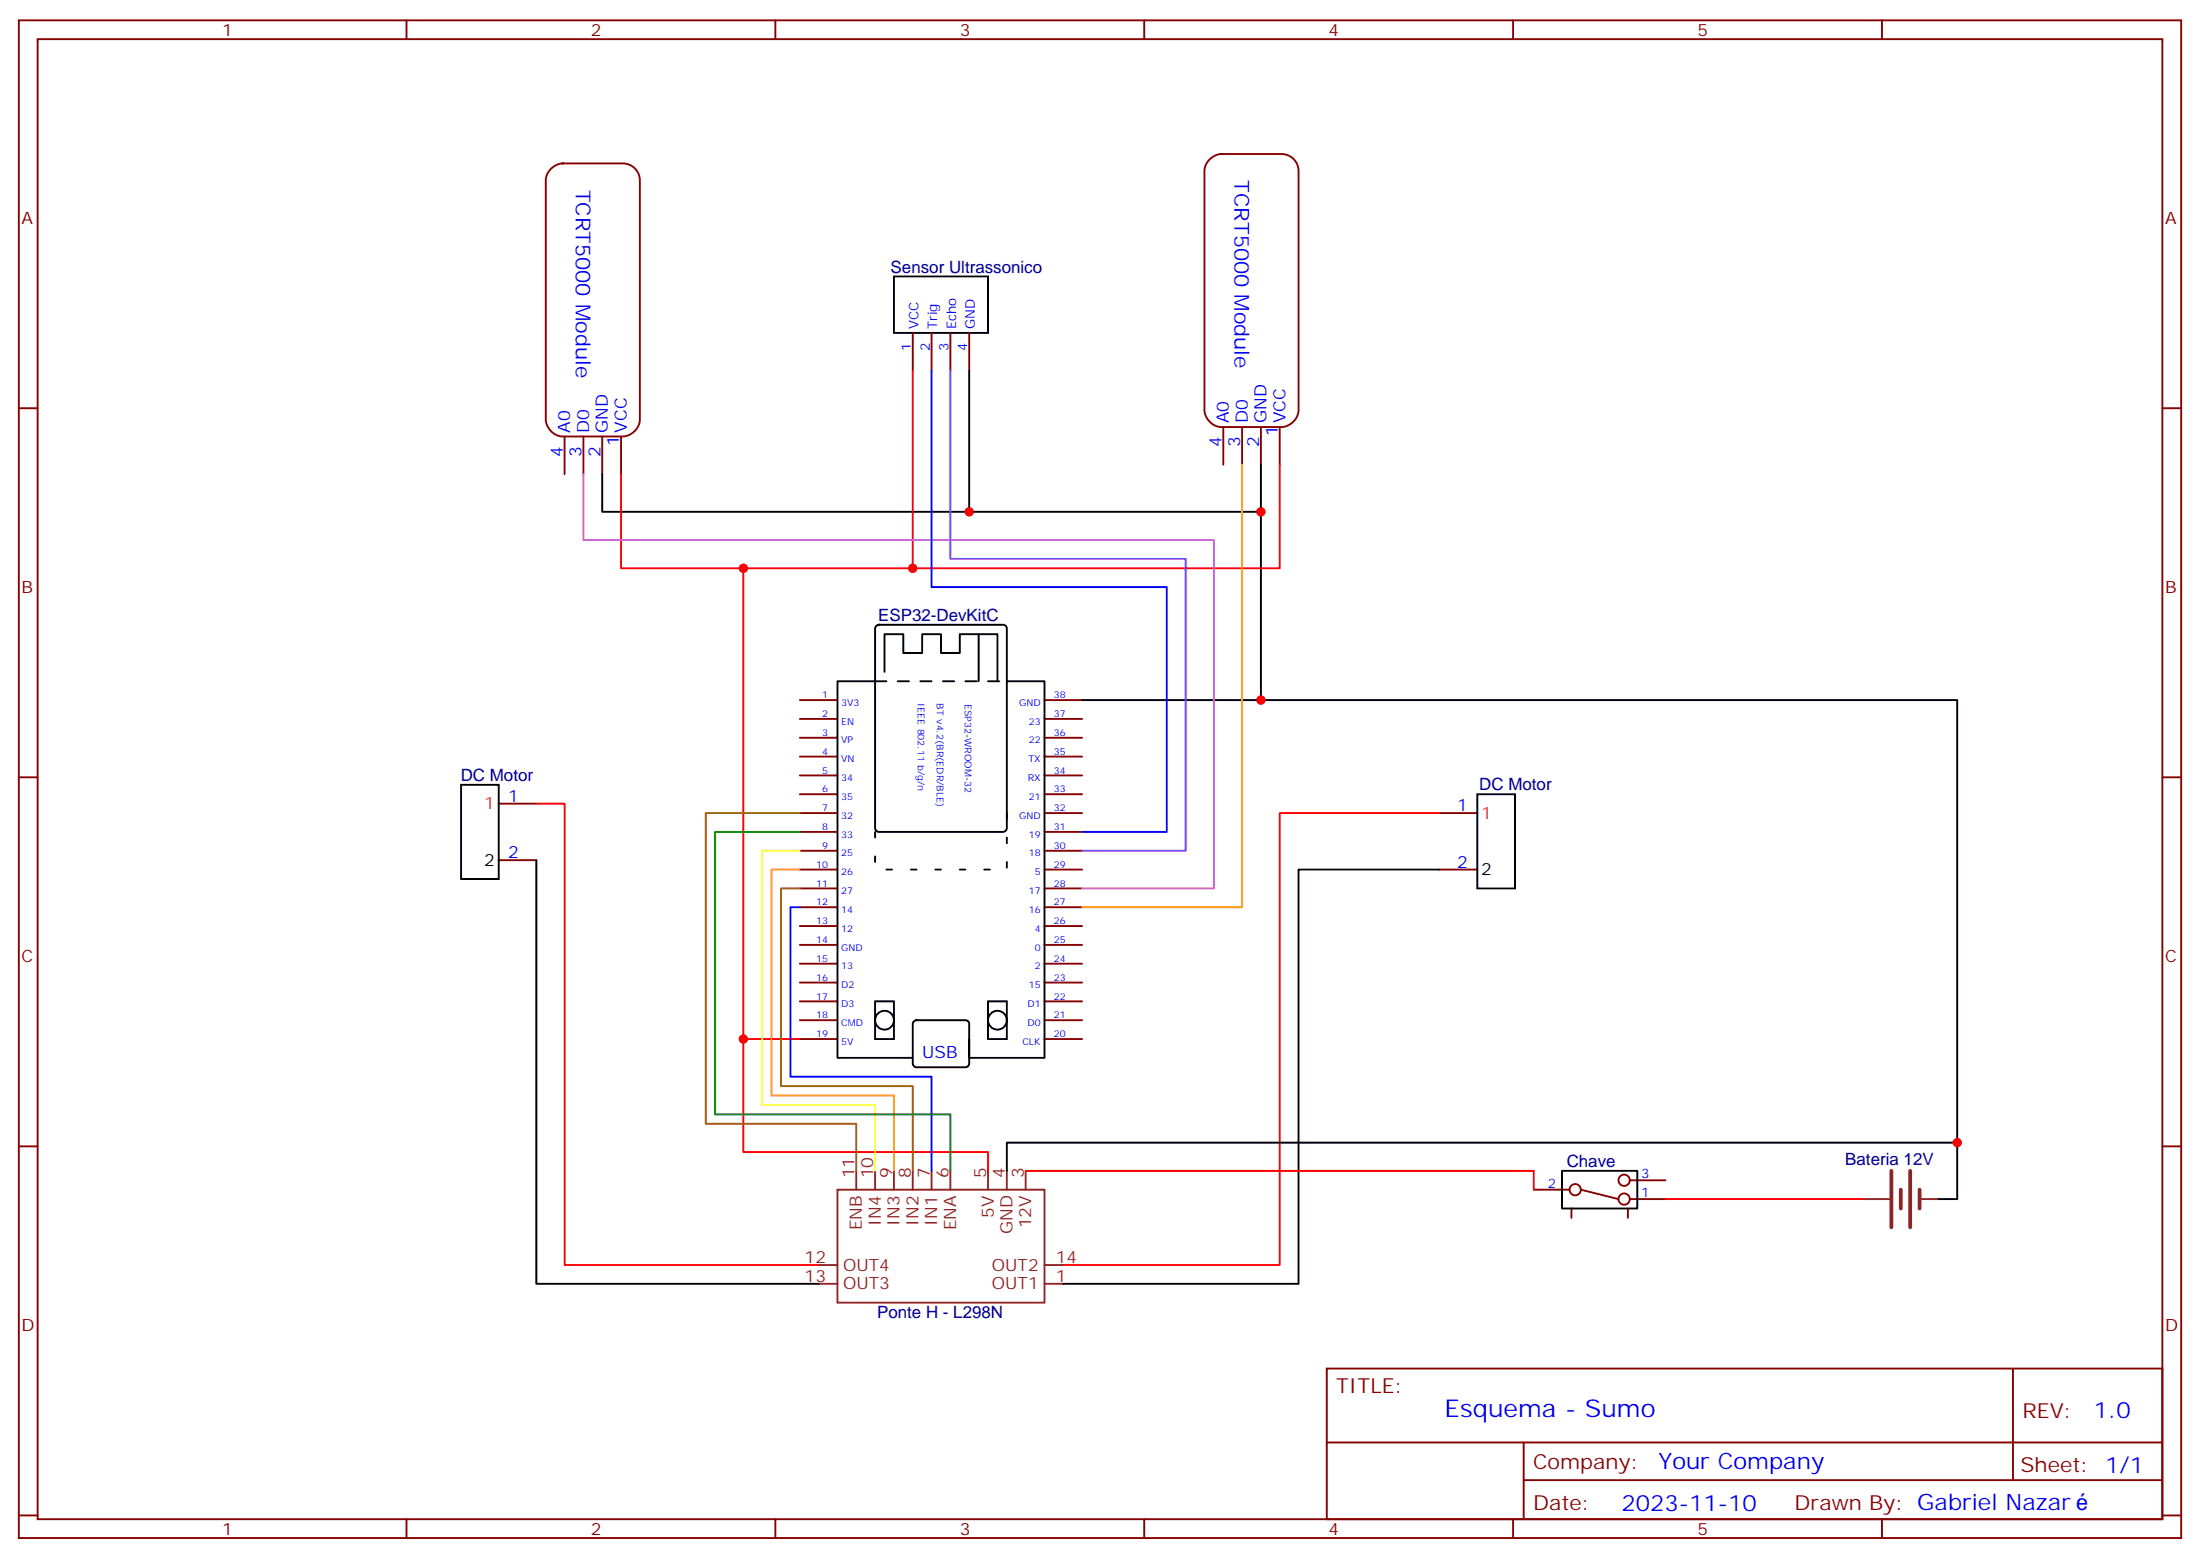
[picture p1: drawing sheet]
<svg xmlns="http://www.w3.org/2000/svg" width="412mm" height="292mm" viewBox="0 0 412 292" stroke-linecap="round" stroke-linejoin="round" font-family="sans-serif">
<g fill="none" stroke="#870000" stroke-width=".35">
<path d="M3.5 3.8h405.4v284.3h-405.4zM7.1 7.3h398.2v277.3h-398.2zM76.2 3.8v3.5M145.3 3.8v3.5M214.5 3.8v3.5M283.6 3.8v3.5M352.8 3.8v3.5M3.5 76.5h3.6M405.3 76.5h3.6M149.9 131.2h7.1M149.9 134.7h7.1M149.9 138.2h7.1"/>
<path d="M195.8 131.2h7M195.8 134.7h7M195.8 138.2h7M3.5 145.6h3.6M149.9 141.7h7.1M149.9 145.3h7.1M149.9 148.8h7.1M149.9 152.3h7.1M149.9 155.9h7.1M149.9 159.4h7.1M195.8 141.7h7M195.8 145.3h7"/>
<path d="M195.8 148.8h7M195.8 152.3h7M195.8 155.9h7M195.8 159.4h7M405.3 145.6h3.6M149.9 162.9h7.1M149.9 166.4h7.1M149.9 170h7.1M149.9 173.5h7.1M149.9 177h7.1M195.8 162.9h7M195.8 166.4h7"/>
<path d="M195.8 170h7M195.8 173.5h7M195.8 177h7M149.9 180.6h7.1M149.9 184.1h7.1M149.9 187.6h7.1M149.9 191.1h7.1M149.9 194.7h7.1M195.8 180.6h7M195.8 184.1h7M195.8 187.6h7M195.8 191.1h7"/>
<path d="M195.8 194.7h7M3.5 214.8h3.6M405.3 214.8h3.6M248.7 256.4h156.6v28.2h-156.6zM377.3 256.4v20.9M248.7 270.2h156.5M285.6 277.3h119.6M285.6 270.2v14.2M3.5 283.9h3.6M76.2 284.6v3.5M145.3 284.6v3.5M214.5 284.6v3.5"/>
<path d="M283.6 284.6v3.5M352.8 284.6v3.5M405.3 283.9h3.6"/>
</g>
<g fill="none" stroke="#000" stroke-width=".35">
<path d="M164.3 117.3l.4-.2h23.3a.71 .71 0 0 1 .7 .7v37.4a.76 .76 0 0 1-.7 .7h-23.3a.76 .76 0 0 1-.7-.7v-37.4zM183.4 118.8h-3.5v3.5h-3.5v-3.5h-3.5v3.5h-3.6v-3.5h-3.5v7.1M164 127.6h-7v70.6h14.1M183.4 127.6v-8.8h3.6v8.8M188.7 127.6h7.1v70.6h-14.1v-3.5M164 187.6h3.6v7.1h-3.6zM171.3 191.3l.5-.2h9.2a.71 .71 0 0 1 .7 .7v7.4a.76 .76 0 0 1-.7 .8h-9.2a.76 .76 0 0 1-.7-.8v-7.4zM185.2 187.6h3.5v7.1h-3.5z"/>
<circle cx="165.8" cy="191.1" r="1.76"/>
<circle cx="187" cy="191.1" r="1.76"/>
</g>
<path d="M164 127.6h24.7" fill="none" stroke="#000" stroke-width=".35" stroke-dasharray="2.1 2.1"/>
<path d="M188.7 152.3v10.6h-24.7v-10.6" fill="none" stroke="#000" stroke-width=".35" stroke-dasharray="1.1 3.5"/>
<path d="M226.6 30a3.4 3.4 0 0 1 2.4-1.1h11.2a3.2 3.2 0 0 1 3.2 3.1v44.8a3.4 3.4 0 0 1-3.2 3.2h-11.2a3.4 3.4 0 0 1-3.2-3.2v-44.8l.1-.7z" fill="#fff" stroke="#870000" stroke-width=".35"/>
<path d="M229.3 80v7.1M232.8 80v7.1M236.4 80v7.1M239.9 80v7.1" fill="none" stroke="#870000" stroke-width=".35"/>
<path d="M103.1 31.8a3.4 3.4 0 0 1 2.4-1.2h11.3a3.2 3.2 0 0 1 3.1 3.2v44.8a3.4 3.4 0 0 1-3.1 3.2h-11.3a3.4 3.4 0 0 1-3.2-3.2v-44.8l.1-.7z" fill="#fff" stroke="#870000" stroke-width=".35"/>
<g fill="none" stroke="#870000" stroke-width=".35">
<path d="M171.1 62.4v7M174.6 62.4v7M178.2 62.4v7M181.7 62.4v7M105.8 81.8v7M109.4 81.8v7M112.9 81.8v7M116.4 81.8v7M93.5 150.6h7M269.9 152.3h7M93.5 161.1h7M269.9 162.9h7"/>
<path d="M287.5 222.9h6.7M294.6 226.4v1.8M296.3 222.9l7.1 1.7M305.2 226.4v1.8M305.5 224.6h6.7M305.5 221.1h6.7"/>
<circle cx="295.3" cy="222.9" r="1.06"/>
<circle cx="304.4" cy="221.1" r="1.06"/>
<circle cx="304.4" cy="224.6" r="1.06"/>
</g>
<path d="M167.6 51.8h17.6v10.6h-17.6zM181.7 69.4v26.5h54.7M112.9 88.8v7.1h68.8M236.4 87.1v44.1M202.8 131.2h164.1v82.9M86.4 147h7.1v17.7h-7.1zM276.9 148.8h7.1v17.6h-7.1zM100.5 161.1v79.4h53M269.9 162.9h-26.5v77.6h-44.1M188.7 219.4v-5.3h178.2v10.5h-3.5M292.8 219.4h14.1v7h-14.1z" fill="none" stroke="#000" stroke-width=".35"/>
<path d="M354.5 219.4v10.5M358.1 219.4v10.5M356.3 222.9v3.5M359.8 222.9v3.5" fill="none" stroke="#8c2424" stroke-width=".71"/>
<g fill="none" stroke="#8c2424" stroke-width=".35">
<path d="M160.5 219.4v3.5M164 219.4v3.5M167.6 219.4v3.5M171.1 219.4v3.5M174.6 219.4v3.5M178.2 219.4v3.5M185.2 219.4v3.5M188.7 219.4v3.5M192.3 219.4v3.5M153.5 237h3.5M157 222.9h38.8v21.2h-38.8zM195.8 237h3.5"/>
<path d="M349.2 224.6h5M359.8 224.6h3.6M153.5 240.5h3.5M195.8 240.5h3.5"/>
</g>
<path d="M171.1 69.4v37.1M116.4 88.8v17.7h22.9M239.9 87.1v19.4h-100.6v88.2h10.6M100.5 150.6h5.3v86.4h47.7M269.9 152.3h-30v84.7h-40.6M139.3 194.7v21.1h45.9v3.6M192.3 219.4h95.2v3.5M312.2 224.6h37" fill="none" stroke="#f00" stroke-width=".35"/>
<path d="M232.8 87.1v82.9h-30" fill="none" stroke="#f90" stroke-width=".35"/>
<path d="M109.4 88.8v12.4h118.1v65.2h-24.7" fill="none" stroke="#c6c" stroke-width=".35"/>
<path d="M178.2 69.4v35.3h44v54.7h-19.4" fill="none" stroke="#90f" stroke-width=".35"/>
<path d="M174.6 69.4v40.6h44.1v45.9h-15.9M149.9 170h-1.7v31.7h26.4v17.7" fill="none" stroke="#00f" stroke-width=".35"/>
<path d="M149.9 152.3h-17.6v58.2h28.2v8.9M149.9 166.4h-3.5v37.1h24.7v15.9" fill="none" stroke="#960" stroke-width=".35"/>
<path d="M149.9 162.9h-5.3v42.3h23v14.2" fill="none" stroke="#f60" stroke-width=".35"/>
<path d="M149.9 159.4h-7v47.6h21.1v12.4" fill="none" stroke="#ff0" stroke-width=".35"/>
<path d="M149.9 155.9h-15.8v52.9h44.1v10.6" fill="none" stroke="#008700" stroke-width=".35"/>
<g fill="#c00">
<circle cx="236.4" cy="131.2" r=".88"/>
<circle cx="236.4" cy="95.9" r=".88"/>
<circle cx="181.7" cy="95.9" r=".88"/>
<circle cx="139.3" cy="106.5" r=".88"/>
<circle cx="171.1" cy="106.5" r=".88"/>
<circle cx="366.9" cy="214.1" r=".88"/>
<circle cx="139.3" cy="194.7" r=".88"/>
</g>
<text font-size="4.6" fill="#00f" x="270.8" y="265.4">Esquema - Sumo</text>
<g font-size="4.2" fill="#00f">
<text x="392.5" y="265.7">1.0</text>
<text x="310.9" y="275.2">Your Company</text>
<text x="304" y="283">2023-11-10</text>
</g>
<g font-size="3.9" fill="#00f">
<text x="107.9" y="35.5" transform="rotate(90 107.9 35.5)">TCRT5000 Module</text>
<text x="231.4" y="33.8" transform="rotate(90 231.4 33.8)">TCRT5000 Module</text>
</g>
<g font-size="3.9" fill="#800">
<text x="250.5" y="261">TITLE:</text>
<text x="379.1" y="265.7">REV:</text>
<text x="287.4" y="275.2">Company:</text>
<text x="378.7" y="275.8">Sheet: 1/1</text>
<text x="287.4" y="282.9">Date:</text>
<text x="336.4" y="282.9">Drawn By: Gabriel Nazar</text>
</g>
<g font-size="3.2" fill="#800">
<text x="41.6" y="6.8">1</text>
<text x="110.8" y="6.8">2</text>
<text x="179.9" y="6.8">3</text>
<text x="249.1" y="6.8">4</text>
<text x="318.2" y="6.8">5</text>
<text x="4.1" y="41.9">A</text>
<text x="405.9" y="41.9">A</text>
<text x="4.1" y="111.1">B</text>
<text x="405.9" y="111.1">B</text>
<text x="4.1" y="180.2">C</text>
<text x="405.9" y="180.2">C</text>
<text x="4.1" y="249.3">D</text>
<text x="405.9" y="249.3">D</text>
<text x="41.6" y="287.6">1</text>
<text x="110.8" y="287.6">2</text>
<text x="179.9" y="287.6">3</text>
<text x="249.1" y="287.6">4</text>
<text x="318.2" y="287.6">5</text>
</g>
<g font-size="3.2" fill="#000080">
<text x="167" y="51.2">Sensor Ultrassonico</text>
<text x="164.6" y="116.4">ESP32-DevKitC</text>
<text x="86.4" y="146.4">DC Motor</text>
<text x="277.3" y="148.1">DC Motor</text>
<text x="293.7" y="218.7">Chave</text>
<text x="345.9" y="218.3">Bateria 12V</text>
<text x="164.4" y="246.9">Ponte H - L298N</text>
</g>
<g font-size="3.2" fill="#00f">
<text x="106.9" y="81.1" transform="rotate(-90 106.9 81.1)">A0</text>
<text x="110.4" y="81.1" transform="rotate(-90 110.4 81.1)">D0</text>
<text x="113.9" y="81.1" transform="rotate(-90 113.9 81.1)">GND</text>
<text x="116.1" y="83.5" transform="rotate(-90 116.1 83.5)">1</text>
<text x="117.5" y="81.1" transform="rotate(-90 117.5 81.1)">VCC</text>
<text x="229" y="83.8" transform="rotate(-90 229 83.8)">4</text>
<text x="230.4" y="79.3" transform="rotate(-90 230.4 79.3)">A0</text>
<text x="232.5" y="83.8" transform="rotate(-90 232.5 83.8)">3</text>
<text x="233.9" y="79.3" transform="rotate(-90 233.9 79.3)">D0</text>
<text x="236" y="83.8" transform="rotate(-90 236 83.8)">2</text>
<text x="237.4" y="79.3" transform="rotate(-90 237.4 79.3)">GND</text>
<text x="239.5" y="81.8" transform="rotate(-90 239.5 81.8)">1</text>
<text x="240.9" y="79.3" transform="rotate(-90 240.9 79.3)">VCC</text>
<text x="105.5" y="85.6" transform="rotate(-90 105.5 85.6)">4</text>
<text x="109" y="85.6" transform="rotate(-90 109 85.6)">3</text>
<text x="112.5" y="85.6" transform="rotate(-90 112.5 85.6)">2</text>
<text x="95.2" y="150.2">1</text>
<text x="273.1" y="152">1</text>
<text x="95.2" y="160.8">2</text>
<text x="273.1" y="162.6">2</text>
<text x="172.9" y="198.2">USB</text>
</g>
<g font-size="3.2" fill="#f33">
<text x="90.8" y="151.6">1</text>
<text x="277.6" y="153.4">1</text>
</g>
<g font-size="3.2">
<text x="90.8" y="162.2">2</text>
<text x="277.6" y="164">2</text>
</g>
<g font-size="3.2" fill="#8d2323">
<text x="160.2" y="220.8" transform="rotate(-90 160.2 220.8)">11</text>
<text x="163.7" y="220.8" transform="rotate(-90 163.7 220.8)">10</text>
<text x="167.2" y="220.8" transform="rotate(-90 167.2 220.8)">9</text>
<text x="170.7" y="220.8" transform="rotate(-90 170.7 220.8)">8</text>
<text x="174.3" y="220.8" transform="rotate(-90 174.3 220.8)">7</text>
<text x="177.8" y="220.8" transform="rotate(-90 177.8 220.8)">6</text>
<text x="184.9" y="220.8" transform="rotate(-90 184.9 220.8)">5</text>
<text x="188.4" y="220.8" transform="rotate(-90 188.4 220.8)">4</text>
<text x="191.9" y="220.8" transform="rotate(-90 191.9 220.8)">3</text>
<text x="161.6" y="230.5" transform="rotate(-90 161.6 230.5)">ENB</text>
<text x="165.1" y="229.7" transform="rotate(-90 165.1 229.7)">IN4</text>
<text x="168.6" y="229.7" transform="rotate(-90 168.6 229.7)">IN3</text>
<text x="172.2" y="229.7" transform="rotate(-90 172.2 229.7)">IN2</text>
<text x="175.7" y="229.7" transform="rotate(-90 175.7 229.7)">IN1</text>
<text x="179.2" y="230.5" transform="rotate(-90 179.2 230.5)">ENA</text>
<text x="186.3" y="228.1" transform="rotate(-90 186.3 228.1)">5V</text>
<text x="189.8" y="231.2" transform="rotate(-90 189.8 231.2)">GND</text>
<text x="193.3" y="230.1" transform="rotate(-90 193.3 230.1)">12V</text>
<text x="150.8" y="236.6">12</text>
<text x="158" y="238.1">OUT4</text>
<text x="185.9" y="238.1">OUT2</text>
<text x="197.9" y="236.6">14</text>
<text x="150.8" y="240.2">13</text>
<text x="158" y="241.6">OUT3</text>
<text x="185.9" y="241.6">OUT1</text>
<text x="197.9" y="240.2">1</text>
</g>
<g font-size="2.5" fill="#00f">
<text x="170.7" y="65.7" transform="rotate(-90 170.7 65.7)">1</text>
<text x="172.2" y="61.7" transform="rotate(-90 172.2 61.7)">VCC</text>
<text x="174.3" y="65.7" transform="rotate(-90 174.3 65.7)">2</text>
<text x="175.7" y="61.7" transform="rotate(-90 175.7 61.7)">Trig</text>
<text x="177.8" y="65.7" transform="rotate(-90 177.8 65.7)">3</text>
<text x="179.2" y="61.7" transform="rotate(-90 179.2 61.7)">Echo</text>
<text x="181.3" y="65.7" transform="rotate(-90 181.3 65.7)">4</text>
<text x="182.7" y="61.7" transform="rotate(-90 182.7 61.7)">GND</text>
<text x="307.6" y="220.8">3</text>
<text x="290.2" y="222.5">2</text>
<text x="307.6" y="224.3">1</text>
</g>
<g font-size="1.8" fill="#00f">
<text x="154.1" y="130.8">1</text>
<text x="172.1" y="131.8" transform="rotate(90 172.1 131.8)">IEEE 802.11 b/g/n</text>
<text x="175.6" y="131.8" transform="rotate(90 175.6 131.8)">BT v4.2(BR(EDR/BLE)</text>
<text x="180.9" y="131.9" transform="rotate(90 180.9 131.9)">ESP32-WROOM-32</text>
<text x="197.6" y="130.8">38</text>
<text x="154.1" y="134.3">2</text>
<text x="154.1" y="137.9">3</text>
<text x="157.7" y="132.2">3V3</text>
<text x="157.7" y="135.7">EN</text>
<text x="191" y="132.2">GND</text>
<text x="192.8" y="135.7">23</text>
<text x="197.6" y="137.9">36</text>
<text x="197.6" y="134.3">37</text>
<text x="154.1" y="141.4">4</text>
<text x="157.7" y="139.3">VP</text>
<text x="157.7" y="142.8">VN</text>
<text x="192.8" y="142.8">TX</text>
<text x="192.8" y="139.3">22</text>
<text x="197.6" y="141.4">35</text>
<text x="154.1" y="144.9">5</text>
<text x="154.1" y="148.4">6</text>
<text x="157.7" y="146.3">34</text>
<text x="157.7" y="149.9">35</text>
<text x="192.7" y="146.3">RX</text>
<text x="192.8" y="149.9">21</text>
<text x="197.6" y="148.4">33</text>
<text x="197.6" y="144.9">34</text>
<text x="154.1" y="152">7</text>
<text x="154.1" y="155.5">8</text>
<text x="157.7" y="153.4">32</text>
<text x="191" y="153.4">GND</text>
<text x="197.6" y="155.5">31</text>
<text x="197.6" y="152">32</text>
<text x="154.1" y="159">9</text>
<text x="157.7" y="156.9">33</text>
<text x="157.7" y="160.4">25</text>
<text x="192.8" y="160.4">18</text>
<text x="192.8" y="156.9">19</text>
<text x="197.6" y="159">30</text>
<text x="153" y="162.6">10</text>
<text x="153" y="166.1">11</text>
<text x="157.7" y="164">26</text>
<text x="157.7" y="167.5">27</text>
<text x="192.8" y="167.5">17</text>
<text x="194" y="164">5</text>
<text x="197.6" y="166.1">28</text>
<text x="197.6" y="162.6">29</text>
<text x="153" y="169.6">12</text>
<text x="153" y="173.1">13</text>
<text x="157.7" y="171">14</text>
<text x="192.8" y="171">16</text>
<text x="197.6" y="173.1">26</text>
<text x="197.6" y="169.6">27</text>
<text x="153" y="176.7">14</text>
<text x="157.7" y="174.6">12</text>
<text x="157.7" y="178.1">GND</text>
<text x="194" y="178.1">0</text>
<text x="194" y="174.6">4</text>
<text x="197.6" y="176.7">25</text>
<text x="153" y="180.2">15</text>
<text x="153" y="183.7">16</text>
<text x="157.7" y="181.6">13</text>
<text x="157.7" y="185.1">D2</text>
<text x="192.8" y="185.1">15</text>
<text x="194" y="181.6">2</text>
<text x="197.6" y="183.7">23</text>
<text x="197.6" y="180.2">24</text>
<text x="153" y="187.3">17</text>
<text x="153" y="190.8">18</text>
<text x="157.7" y="188.7">D3</text>
<text x="192.6" y="188.7">D1</text>
<text x="197.6" y="190.8">21</text>
<text x="197.6" y="187.3">22</text>
<text x="153" y="194.3">19</text>
<text x="157.7" y="192.2">CMD</text>
<text x="157.7" y="195.7">5V</text>
<text x="191.7" y="195.7">CLK</text>
<text x="192.6" y="192.2">D0</text>
<text x="197.6" y="194.3">20</text>
</g>
</svg>
